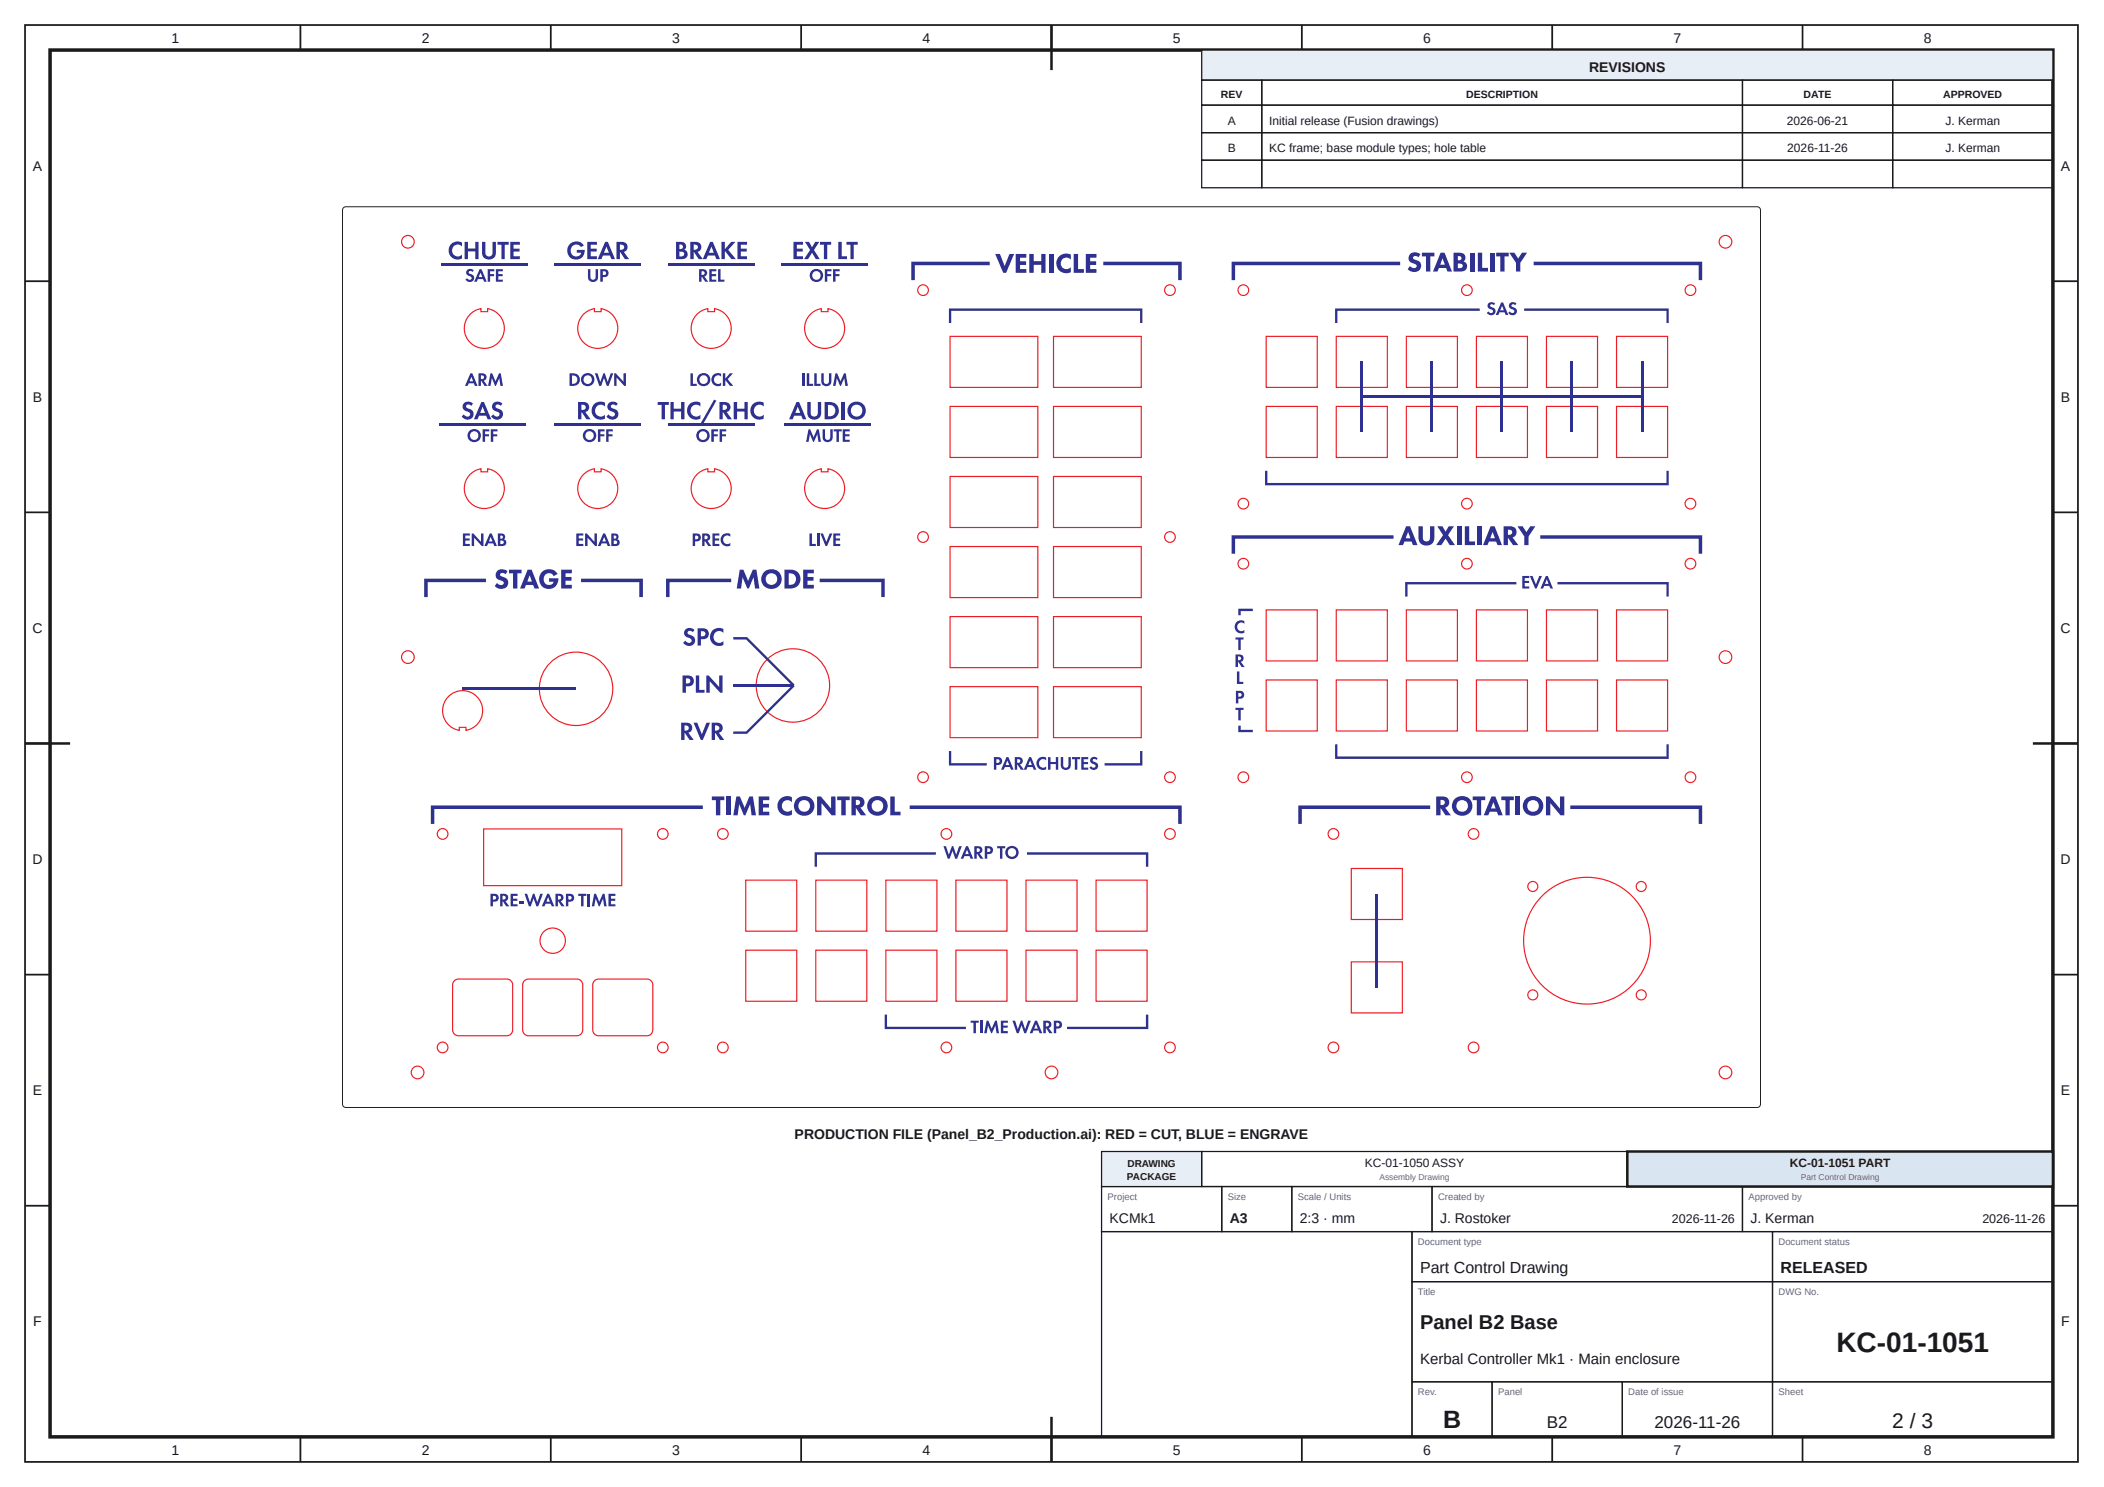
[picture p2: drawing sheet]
<svg xmlns="http://www.w3.org/2000/svg" width="420mm" height="297mm" viewBox="0 0 420 297" stroke-linecap="round" stroke-linejoin="round" font-family="sans-serif">
<g fill="none" stroke="#1a1a1a" stroke-width=".35">
<path d="M5 5h410v287h-410zM60 5v5M110 5v5M160 5v5M210 5v5M260 5v5M310 5v5M360 5v5M5 56.2h5M410 56.2h5M5 102.3h5M410 102.3h5"/>
<path d="M5 148.5h5M410 148.5h5M5 194.7h5M410 194.7h5M5 240.8h5M410 240.8h5M60 287v5M110 287v5M160 287v5M210 287v5M260 287v5M310 287v5"/>
<path d="M360 287v5"/>
</g>
<path d="M10 10h400v277h-400z" fill="none" stroke="#1a1a1a" stroke-width=".7" stroke-linecap="butt"/>
<path d="M210 5v9M5 148.5h9M406 148.5h9M210 283v9" fill="none" stroke="#1a1a1a" stroke-width=".5"/>
<path d="M240 10h170v6h-170z" fill="#e8eef5"/>
<g fill="none" stroke="#1a1a1a" stroke-width=".25">
<path d="M240 10h170v6h-170zM240 16h12v5h-12zM252 16h96v5h-96zM348 16h30v5h-30zM378 16h32v5h-32zM240 21h12v5.5h-12zM240 26.5h12v5.5h-12zM240 32h12v5.5h-12zM252 21h96v5.5h-96zM252 26.5h96v5.5h-96zM252 32h96v5.5h-96zM348 21h30v5.5h-30z"/>
<path d="M348 26.5h30v5.5h-30zM348 32h30v5.5h-30zM378 21h32v5.5h-32zM378 26.5h32v5.5h-32zM378 32h32v5.5h-32zM220 237h24v9h-24zM244 237h14v9h-14zM258 237h28v9h-28zM286 237h62v9h-62zM348 237h62v9h-62zM220 246h62v41h-62zM282 246h72v10h-72z"/>
<path d="M282 256h72v20h-72zM354 246h56v10h-56zM354 256h56v20h-56zM282 276h16v11h-16zM298 276h26v11h-26zM324 276h30v11h-30zM354 276h56v11h-56z"/>
</g>
<path d="M220 230h20v7h-20z" fill="#e8eef5"/>
<path d="M220 230h20v7h-20zM240 230h85v7h-85z" fill="none" stroke="#1a1a1a" stroke-width=".25"/>
<path d="M325 230h85v7h-85z" fill="#d9e6f2"/>
<path d="M325 230h85v7h-85z" fill="none" stroke="#1a1a1a" stroke-width=".5"/>
<path d="M68.6 41.5l.5-.2h281.8a.67 .67 0 0 1 .7 .7v178.5a.67 .67 0 0 1-.7 .7h-281.8a.67 .67 0 0 1-.7-.7v-178.5z" fill="none" stroke="#231f20" stroke-width=".2"/>
<g fill="none" stroke="#ed1c24" stroke-width=".24">
<path d="M89.6 139.1a4 4 0 0 1 6.3 1 4 4 0 0 1-2.8 5.8v-.6h-1.4v.6a4 4 0 0 1-2.1-6.8z"/>
<circle cx="81.5" cy="48.3" r="1.27"/>
<circle cx="344.6" cy="48.3" r="1.27"/>
<circle cx="81.5" cy="131.3" r="1.27"/>
<circle cx="115" cy="137.6" r="7.3"/>
<circle cx="344.6" cy="131.3" r="1.27"/>
<circle cx="83.4" cy="214.2" r="1.27"/>
<circle cx="210" cy="214.2" r="1.27"/>
<circle cx="344.6" cy="214.2" r="1.27"/>
</g>
<g fill="#2e3092">
<path d="M92.4 137.3h22.6v.5h-22.6z"/>
<path d="M99.3 114a1.64 1.64 0 0 1 2.1 .1l-.4 .6-.3-.2a.45 .45 0 0 0-.6-.1 .45 .45 0 0 0-.1 .6l.1 .1a1.39 1.39 0 0 1 1.3 1.7 1.61 1.61 0 0 1-2.6 .3l.5-.7a.76 .76 0 0 0 1.3 0l-.3-.3a1.28 1.28 0 0 1-1.2-1.8z"/>
<path d="M101.6 113.8h2.6v.7h-.9v3h-.8v-3h-.9z"/>
<path d="M108.2 114.2a2.04 2.04 0 0 1 3.2 .5l-.8 .4a1.14 1.14 0 0 0-1.6-.3 1.14 1.14 0 0 0-.3 1.6 1.14 1.14 0 0 0 1.6 .2l.3-.4h-.9v-.7h1.8a1.97 1.97 0 0 1-2.6 2 1.97 1.97 0 0 1-.7-3.3z"/>
<path d="M112.1 113.8h2.1v.7h-1.3v.7h1.2v.8h-1.2v.8h1.3v.7h-2.1z"/>
<path d="M84.7 115.6h12.4v.7h-11.7v3h-.7z"/>
<path d="M116 115.6h12.4v3.7h-.7v-3h-11.7z"/>
<path d="M105.8 114.9l-.5 1.3h.9zM105.4 113.8h.8l1.5 3.7h-.9l-.3-.7h-1.4l-.3 .7h-.9z"/>
</g>
<path d="M93.7 63a4 4 0 0 1 2.4-1.4v.7h1.3v-.7a4 4 0 0 1 3.1 5.4 4 4 0 0 1-5.8 2 4 4 0 0 1-1-6zM116.3 63a4 4 0 0 1 2.4-1.4v.7h1.3v-.7a4 4 0 0 1 3.1 5.4 4 4 0 0 1-5.7 2 4 4 0 0 1-1.1-6zM139 63a4 4 0 0 1 2.4-1.4v.7h1.3v-.7a4 4 0 0 1 3.1 5.4 4 4 0 0 1-5.8 2 4 4 0 0 1-1-6zM161.6 63a4 4 0 0 1 2.4-1.4v.7h1.4v-.7a4 4 0 0 1 3 5.4 4 4 0 0 1-5.7 2 4 4 0 0 1-1.1-6zM93.7 95a4 4 0 0 1 2.4-1.4v.6h1.3v-.6a4 4 0 0 1 3.1 5.3 4 4 0 0 1-5.8 2.1 4 4 0 0 1-1-6zM116.3 95a4 4 0 0 1 2.4-1.4v.6h1.3v-.6a4 4 0 0 1 3.1 5.3 4 4 0 0 1-5.7 2.1 4 4 0 0 1-1.1-6zM139 95a4 4 0 0 1 2.4-1.4v.6h1.3v-.6a4 4 0 0 1 3.1 5.3 4 4 0 0 1-5.8 2.1 4 4 0 0 1-1-6zM161.6 95a4 4 0 0 1 2.4-1.4v.6h1.4v-.6a4 4 0 0 1 3 5.3 4 4 0 0 1-5.7 2.1 4 4 0 0 1-1.1-6z" fill="none" stroke="#ed1c24" stroke-width=".24"/>
<g fill="#2e3092">
<path d="M92.4 106.6h1.4v.4h-.9v.5h.9v.5h-.9v.6h.9v.5h-1.4z"/>
<path d="M94.2 106.6h.3l1.6 1.6v-1.6h.5v2.5h-.4l-1.5-1.7v1.7h-.5z"/>
<path d="M115.1 106.6h1.4v.4h-.9v.5h.9v.5h-.9v.6h.9v.5h-1.4z"/>
<path d="M116.9 106.6h.3l1.5 1.6v-1.6h.5v2.5h-.3l-1.6-1.7v1.7h-.4z"/>
<path d="M142.3 106.6h1.4v.4h-.9v.5h.8v.5h-.8v.6h.9v.5h-1.4z"/>
<path d="M144.3 106.8l.7-.3 .6 .1 .3 .1v.5a.84 .84 0 0 0-1.2 0 .84 .84 0 0 0 0 1.2 .84 .84 0 0 0 1.2 0v.6a1.33 1.33 0 0 1-1.8-.4 1.33 1.33 0 0 1 .2-1.8z"/>
<path d="M161.7 106.6h.5v2h.7v.5h-1.2z"/>
<path d="M163.2 106.6h.4v2.5h-.4z"/>
<path d="M163.8 106.6h.6l.6 1.6 .7-1.6h.5l-1 2.5h-.3z"/>
<path d="M166.4 106.6h1.4v.4h-.9v.5h.9v.5h-.9v.6h.9v.5h-1.4z"/>
<path d="M97.9 74.6h.4l.7 1.6 .7-1.6h.3l.4 2.5h-.5l-.2-1.6-.7 1.6h-.1l-.7-1.6-.2 1.6h-.5z"/>
<path d="M118.8 74.6h.5l.6 1.7 .6-1.8h.3l.6 1.8 .6-1.7h.5l-1 2.5h-.3l-.6-1.6-.5 1.6h-.4z"/>
<path d="M122.7 74.6h.3l1.5 1.6v-1.6h.5v2.5h-.3l-1.6-1.7v1.7h-.4z"/>
<path d="M137.9 74.6h.5v2.1h.8v.4h-1.3z"/>
<path d="M142.5 74.8l.6-.3 .7 .1 .2 .1v.5a.84 .84 0 0 0-1.2 0 .84 .84 0 0 0 0 1.2 .84 .84 0 0 0 1.2 0v.6a1.33 1.33 0 0 1-1.7-.4 1.33 1.33 0 0 1 .2-1.8z"/>
<path d="M144.4 74.6h.4v1l1-1h.6l-1.1 1.1 1.1 1.4h-.6l-.9-1.1-.1 1.1h-.4z"/>
<path d="M160.2 74.6h.5v2.5h-.5z"/>
<path d="M161.1 74.6h.5v2.1h.8v.4h-1.3z"/>
<path d="M162.6 74.6h.5v2.1h.8v.4h-1.3z"/>
<path d="M164 74.6h.5v1.5a.52 .52 0 0 0 .5 .6 .52 .52 0 0 0 .6-.6v-1.5h.4v1.5a1.01 1.01 0 0 1-1 1 1.01 1.01 0 0 1-1-1z"/>
<path d="M166.8 74.6h.4l.7 1.6 .7-1.6h.3l.4 2.5h-.5l-.2-1.6-.7 1.6h-.1l-.7-1.6-.2 1.6h-.5z"/>
<path d="M90.2 48.7l.9-.4h.9l.3 .1v.8a1.15 1.15 0 0 0-1.7 0 1.15 1.15 0 0 0 0 1.7 1.15 1.15 0 0 0 1.7-.1v.8a1.83 1.83 0 0 1-2.4-.5 1.83 1.83 0 0 1 .3-2.4z"/>
<path d="M92.8 48.3h.7v1.3h1.4v-1.3h.7v3.5h-.7v-1.6h-1.4v1.6h-.7z"/>
<path d="M96.3 48.3h.6v2.2a.71 .71 0 0 0 .8 .7 .71 .71 0 0 0 .7-.7v-2.2h.6v2.1a1.39 1.39 0 0 1-1.3 1.4 1.39 1.39 0 0 1-1.4-1.4z"/>
<path d="M99.4 48.3h2.2v.6h-.8v2.9h-.7v-2.9h-.7z"/>
<path d="M101.9 48.3h1.9v.6h-1.2v.8h1.2v.5h-1.2v1h1.2v.6h-1.9z"/>
<path d="M93.3 53.9a.97 .97 0 0 1 1.3 .1l-.2 .3-.3-.2-.4 .1-.1 .2 .1 .2a1.05 1.05 0 0 1 .9 1.2 .97 .97 0 0 1-1.6 .1l.3-.3a.45 .45 0 0 0 .5 .3 .45 .45 0 0 0 .4-.5l-.1-.1a1.03 1.03 0 0 1-1-1.1z"/>
<path d="M97.4 53.8h1.3v.4h-.8v.5h.8v.5h-.8v1.1h-.5z"/>
<path d="M99 53.8h1.4v.4h-.9v.5h.9v.5h-.9v.7h.9v.4h-1.4z"/>
<path d="M88.1 52.5h17.3v.5h-17.3z"/>
<path d="M113.8 48.8a1.8 1.8 0 0 1 2.8 .2l-.6 .4a1.13 1.13 0 0 0-1.7-.2 1.13 1.13 0 0 0 0 1.7 1.13 1.13 0 0 0 1.7-.2l.1-.2h-.9v-.6h1.6a1.78 1.78 0 0 1-2.4 1.8 1.78 1.78 0 0 1-.6-2.9z"/>
<path d="M117.3 48.3h1.9v.6h-1.2v.8h1.2v.5h-1.2v1h1.2v.6h-1.9z"/>
<path d="M117.4 53.8h.5v1.5a.52 .52 0 0 0 .5 .6 .52 .52 0 0 0 .6-.6v-1.5h.4v1.5a1.01 1.01 0 0 1-1 1 1.01 1.01 0 0 1-1-1z"/>
<path d="M110.7 52.5h17.3v.5h-17.3z"/>
<path d="M144.1 48.3h.7v1.5l1.2-1.5h.9l-1.5 1.6 1.6 1.9h-.9l-1.3-1.6v1.6h-.7z"/>
<path d="M147.3 48.3h1.9v.6h-1.2v.8h1.1v.5h-1.1v1h1.2v.6h-1.9z"/>
<path d="M141.7 53.8h1.4v.4h-.9v.5h.8v.5h-.8v.7h.9v.4h-1.4z"/>
<path d="M143.4 53.8h.5v2.1h.8v.4h-1.3z"/>
<path d="M133.4 52.5h17.3v.5h-17.3z"/>
<path d="M158.5 48.3h1.9v.6h-1.3v.8h1.2v.5h-1.2v1h1.3v.6h-1.9z"/>
<path d="M160.8 48.3h.8l.6 1.1 .6-1.1h.8l-1 1.6 1.1 1.9h-.8l-.7-1.3-.8 1.3h-.8l1.2-1.9z"/>
<path d="M163.8 48.3h2.2v.6h-.8v2.9h-.7v-2.9h-.7z"/>
<path d="M167.4 48.3h.7v2.9h1.1v.6h-1.8z"/>
<path d="M169.1 48.3h2.2v.6h-.8v2.9h-.7v-2.9h-.7z"/>
<path d="M164.7 53.8h1.4v.4h-.9v.5h.8v.5h-.8v1.1h-.5z"/>
<path d="M166.4 53.8h1.3v.4h-.8v.5h.7v.5h-.7v1.1h-.5z"/>
<path d="M156 52.5h17.4v.5h-17.4z"/>
<path d="M92.8 80.4l.7-.2 .7 .2 .3 .2-.4 .5a.54 .54 0 0 0-.6-.3 .54 .54 0 0 0-.4 .5l.1 .1a1.46 1.46 0 0 1 1.3 1.7 1.32 1.32 0 0 1-2.3 .1l.4-.4a.62 .62 0 0 0 .7 .4 .62 .62 0 0 0 .6-.6l-.3-.3a1.11 1.11 0 0 1-1.1-.6 1.11 1.11 0 0 1 .3-1.3z"/>
<path d="M98.6 80.4l.8-.2 .7 .2 .2 .2-.3 .5a.54 .54 0 0 0-.6-.3 .54 .54 0 0 0-.4 .5l.2 .2a1.21 1.21 0 0 1 1.1 .8 1.21 1.21 0 0 1-.3 1.3 1.4 1.4 0 0 1-1.9-.4l.4-.4a.62 .62 0 0 0 .7 .4 .62 .62 0 0 0 .5-.6l-.2-.3a1.11 1.11 0 0 1-1.1-.6 1.11 1.11 0 0 1 .2-1.3z"/>
<path d="M96.4 85.7h1.3v.5h-.8v.5h.8v.5h-.8v1.1h-.5z"/>
<path d="M98 85.7h1.4v.5h-.9v.5h.8v.5h-.8v1.1h-.5z"/>
<path d="M87.7 84.5h17.3v.5h-17.3z"/>
<path d="M118.7 80.7l.9-.5 .9 .1 .3 .1v.8a1.15 1.15 0 0 0-1.6 0 1.15 1.15 0 0 0 0 1.6 1.15 1.15 0 0 0 1.6 0v.8a1.83 1.83 0 0 1-2.3-.5 1.83 1.83 0 0 1 .2-2.4z"/>
<path d="M121.7 80.4l.7-.2 .7 .2 .3 .2-.4 .5a.54 .54 0 0 0-.6-.3 .54 .54 0 0 0-.4 .5l.1 .1a2.38 2.38 0 0 1 1.4 1 1.25 1.25 0 0 1-.9 1.4 1.25 1.25 0 0 1-1.5-.6l.5-.4a.62 .62 0 0 0 .7 .4 .62 .62 0 0 0 .5-.6l-.3-.3a1.11 1.11 0 0 1-1-.6 1.11 1.11 0 0 1 .2-1.3z"/>
<path d="M119.4 85.7h1.3v.5h-.8v.5h.8v.5h-.8v1.1h-.5z"/>
<path d="M121.1 85.7h1.3v.5h-.9v.5h.8v.5h-.8v1.1h-.4z"/>
<path d="M110.7 84.5h17.3v.5h-17.3z"/>
<path d="M131.3 80.3h2.3v.6h-.8v2.8h-.7v-2.8h-.8z"/>
<path d="M133.9 80.3h.7v1.3h1.4v-1.3h.7v3.4h-.7v-1.5h-1.4v1.5h-.7z"/>
<path d="M137.8 80.7l.9-.5 .9 .1 .3 .1v.8a1.15 1.15 0 0 0-1.7 0 1.15 1.15 0 0 0 0 1.6 1.15 1.15 0 0 0 1.7 0v.8a1.83 1.83 0 0 1-2.4-.5 1.83 1.83 0 0 1 .3-2.4z"/>
<path d="M142.6 79.8l.5 .2-2.7 4.8-.5-.2z"/>
<path d="M146.5 80.3h.7v1.3h1.5v-1.3h.6v3.4h-.6v-1.5h-1.5v1.5h-.7z"/>
<path d="M150.4 80.7l.9-.5 .9 .1 .3 .1v.8a1.15 1.15 0 0 0-1.6 0 1.15 1.15 0 0 0 0 1.6 1.15 1.15 0 0 0 1.6 0v.8a1.83 1.83 0 0 1-2.3-.5 1.83 1.83 0 0 1 .2-2.4z"/>
<path d="M142.1 85.7h1.3v.5h-.8v.5h.8v.5h-.8v1.1h-.5z"/>
<path d="M143.7 85.7h1.3v.5h-.8v.5h.8v.5h-.8v1.1h-.5z"/>
<path d="M133.4 84.5h17.3v.5h-17.3z"/>
<path d="M161.2 80.3h.7v2.2a.71 .71 0 0 0 .7 .7 .71 .71 0 0 0 .7-.7v-2.2h.7v2.1a1.39 1.39 0 0 1-1.4 1.4 1.39 1.39 0 0 1-1.4-1.4z"/>
<path d="M168 80.3h.7v3.4h-.7z"/>
<path d="M161.5 85.7h.3l.7 1.6 .7-1.6h.3l.5 2.6h-.5l-.3-1.6-.6 1.6h-.2l-.7-1.6-.2 1.6h-.5z"/>
<path d="M164.3 85.7h.5v1.6a.52 .52 0 0 0 .5 .6 .52 .52 0 0 0 .5-.6v-1.6h.5v1.6a1.01 1.01 0 0 1-1 1 1.01 1.01 0 0 1-1-1z"/>
<path d="M166.5 85.7h1.6v.5h-.6v2.1h-.4v-2.1h-.6z"/>
<path d="M168.3 85.7h1.4v.5h-.9v.5h.9v.5h-.9v.6h.9v.5h-1.4z"/>
<path d="M156.7 84.5h17.3v.5h-17.3z"/>
<path d="M98 107.2l-.4 .9h.8zM97.8 106.6h.4l1 2.5h-.5l-.2-.6h-1l-.2 .6h-.6z"/>
<path d="M99.9 108v.7h.2a.37 .37 0 0 0 .5-.4 .37 .37 0 0 0-.5-.3zM99.9 107v.6l.5-.1v-.4zM99.4 106.6h.6a.66 .66 0 0 1 .8 .3 .66 .66 0 0 1-.2 .8 .69 .69 0 0 1 .5 .9 .69 .69 0 0 1-.8 .5h-.9z"/>
<path d="M120.7 107.2l-.4 .9h.7zM120.5 106.6h.4l1 2.5h-.5l-.2-.6h-1.1l-.2 .6h-.5z"/>
<path d="M122.6 108v.7h.2a.37 .37 0 0 0 .5-.4 .37 .37 0 0 0-.5-.3zM122.6 107v.6l.4-.1v-.4zM122.1 106.6h.6a.66 .66 0 0 1 .8 .3 .66 .66 0 0 1-.2 .8 .69 .69 0 0 1 .5 .9 .69 .69 0 0 1-.9 .5h-.8z"/>
<path d="M138.8 107v.7a.43 .43 0 0 0 .7-.4 .43 .43 0 0 0-.7-.3zM138.3 106.6h.8a.83 .83 0 0 1 .9 .9 .83 .83 0 0 1-1.2 .6v1h-.5z"/>
<path d="M140.7 107v.7a.51 .51 0 0 0 .6-.4 .5 .5 0 0 0-.6-.3zM140.2 106.6h.8a.74 .74 0 0 1 .8 .5 .74 .74 0 0 1-.5 .9l.8 1.1h-.6l-.7-1-.1 1h-.5z"/>
<path d="M94.1 75.3l-.3 .9h.7zM93.9 74.6h.4l1.1 2.5h-.5l-.3-.5h-1l-.2 .5h-.5z"/>
<path d="M96 75v.7a.51 .51 0 0 0 .7-.4 .5 .5 0 0 0-.7-.3zM95.6 74.6h.7a.74 .74 0 0 1 .9 .5 .74 .74 0 0 1-.6 .9l.8 1.1h-.6l-.7-1-.1 1h-.4z"/>
<path d="M114.2 75v1.7a.86 .86 0 0 0 1.1-.9 .86 .86 0 0 0-1.1-.8zM113.7 74.6h.7a1.26 1.26 0 0 1 1.4 1.2 1.26 1.26 0 0 1-1.4 1.3h-.7z"/>
<path d="M116.5 75.8a.86 .86 0 0 0 1.7 0 .86 .86 0 0 0-1.7 0zM116 75.8a1.35 1.35 0 0 1 2.7 0 1.35 1.35 0 0 1-2.7 0z"/>
<path d="M139.6 75.8a.9 .9 0 0 0 1.8 0 .9 .9 0 0 0-1.8 0zM139.2 75.8a1.35 1.35 0 0 1 2.7 0 1.35 1.35 0 0 1-2.7 0z"/>
<path d="M96 54.4l-.4 .9h.7zM95.8 53.8h.4l1 2.5h-.5l-.2-.6h-1l-.3 .6h-.5z"/>
<path d="M121.1 49.2l-.5 1.3h1zM120.9 48.3h.5l1.4 3.5h-.7l-.3-.8h-1.4l-.3 .8h-.7z"/>
<path d="M123.8 48.9v1a.59 .59 0 0 0 .9-.5 .59 .59 0 0 0-.9-.5zM123.1 48.3a1.98 1.98 0 0 1 2.1 .5 .99 .99 0 0 1-.6 1.5l1 1.5h-.8l-.9-1.4-.1 1.4h-.7z"/>
<path d="M120.4 54.2v.7a.43 .43 0 0 0 .6-.3 .43 .43 0 0 0-.6-.4zM119.9 53.8h.7a.83 .83 0 0 1 .9 .9 .83 .83 0 0 1-1.1 .6v1h-.5z"/>
<path d="M135.7 50.3v.9a.61 .61 0 0 0 .7-.1 .61 .61 0 0 0 .2-.7zM135.7 48.9v.8a.56 .56 0 0 0 .7-.4 .54 .54 0 0 0-.7-.4zM135 48.3h.9a.91 .91 0 0 1 1 .5 .91 .91 0 0 1-.3 1.1 .95 .95 0 0 1 .7 1.2 .95 .95 0 0 1-1.1 .7h-1.2z"/>
<path d="M138.5 48.9v1a.59 .59 0 0 0 .9-.5 .59 .59 0 0 0-.9-.5zM137.9 48.3a1.98 1.98 0 0 1 2 .5 .99 .99 0 0 1-.6 1.5l1.1 1.5h-.9l-.9-1.4-.1 1.4h-.6z"/>
<path d="M142.1 49.2l-.5 1.3h1zM141.8 48.3h.6l1.4 3.5h-.7l-.3-.8h-1.4l-.3 .8h-.8z"/>
<path d="M140.1 54.2v.7a.51 .51 0 0 0 .6-.4 .5 .5 0 0 0-.6-.3zM139.6 53.8h.7a.74 .74 0 0 1 .9 .5 .74 .74 0 0 1-.5 .9l.7 1.1h-.6l-.6-1-.1 1h-.5z"/>
<path d="M162.2 55a.86 .86 0 0 0 1.7 0 .86 .86 0 0 0-1.7 0zM161.7 55a1.35 1.35 0 0 1 2.7 0 1.35 1.35 0 0 1-2.7 0z"/>
<path d="M96.4 81.2l-.5 1.3h1zM96.1 80.3h.6l1.4 3.4h-.7l-.3-.7h-1.4l-.3 .7h-.8z"/>
<path d="M93.8 87a.86 .86 0 0 0 1.7 0 .86 .86 0 0 0-1.7 0zM93.4 87a1.34 1.34 0 0 1 2.6 0 1.34 1.34 0 0 1-2.6 0z"/>
<path d="M116.1 80.8v1.1a.59 .59 0 0 0 .9-.5 .59 .59 0 0 0-.9-.6zM115.4 80.3a1.98 1.98 0 0 1 2.1 .5 .99 .99 0 0 1-.6 1.5l1.1 1.4h-.9l-.9-1.3-.1 1.3h-.7z"/>
<path d="M116.9 87a.86 .86 0 0 0 1.7 0 .86 .86 0 0 0-1.7 0zM116.4 87a1.35 1.35 0 0 1 2.7 0 1.35 1.35 0 0 1-2.7 0z"/>
<path d="M144.3 80.8v1.1a.59 .59 0 0 0 .9-.5 .59 .59 0 0 0-.9-.6zM143.7 80.3a1.98 1.98 0 0 1 2.1 .5 .99 .99 0 0 1-.7 1.5l1.1 1.4h-.9l-.9-1.3-.1 1.3h-.6z"/>
<path d="M139.5 87a.86 .86 0 0 0 1.7 0 .86 .86 0 0 0-1.7 0zM139.1 87a1.34 1.34 0 0 1 2.6 0 1.34 1.34 0 0 1-2.6 0z"/>
<path d="M159.3 81.2l-.5 1.3h1zM159.1 80.3h.5l1.4 3.4h-.7l-.3-.7h-1.4l-.3 .7h-.7z"/>
<path d="M165.4 80.9v2.3a1.18 1.18 0 0 0 1.4-1.2 1.18 1.18 0 0 0-1.4-1.1zM164.7 80.3h.9a1.74 1.74 0 0 1 1.9 1.7 1.74 1.74 0 0 1-1.9 1.7h-.9z"/>
<path d="M169.9 82a1.18 1.18 0 0 0 2.3 0 1.18 1.18 0 0 0-2.3 0zM169.2 82a1.85 1.85 0 0 1 3.7 0 1.85 1.85 0 0 1-3.7 0z"/>
</g>
<g fill="none" stroke="#ed1c24" stroke-width=".24">
<path d="M252.9 67.2h10.2v10.2h-10.2zM266.9 67.2h10.2v10.2h-10.2zM280.9 67.2h10.2v10.2h-10.2zM294.9 67.2h10.2v10.2h-10.2zM308.9 67.2h10.1v10.2h-10.1zM322.8 67.2h10.2v10.2h-10.2zM252.9 81.2h10.2v10.2h-10.2zM266.9 81.2h10.2v10.2h-10.2zM280.9 81.2h10.2v10.2h-10.2zM294.9 81.2h10.2v10.2h-10.2zM308.9 81.2h10.1v10.2h-10.1zM322.8 81.2h10.2v10.2h-10.2z"/>
<circle cx="248.3" cy="58" r="1.07"/>
<circle cx="293" cy="58" r="1.07"/>
<circle cx="337.6" cy="58" r="1.07"/>
<circle cx="248.3" cy="100.6" r="1.07"/>
<circle cx="293" cy="100.6" r="1.07"/>
<circle cx="337.6" cy="100.6" r="1.07"/>
</g>
<g fill="#2e3092">
<path d="M281.6 50.7a1.64 1.64 0 0 1 2.1 .1l-.4 .6-.3-.2a.43 .43 0 0 0-.6-.1 .43 .43 0 0 0 0 .7 1.39 1.39 0 0 1 1.3 1.7 1.6 1.6 0 0 1-2.6 .3l.5-.7a.76 .76 0 0 0 1.3 0l-.2-.3a1.28 1.28 0 0 1-1.3-1.8z"/>
<path d="M284 50.5h2.5v.7h-.8v3h-.9v-3h-.8z"/>
<path d="M293.5 50.5h.9v3.7h-.9z"/>
<path d="M295.1 50.5h.9v3h1.2v.7h-2.1z"/>
<path d="M297.6 50.5h.8v3.7h-.8z"/>
<path d="M298.8 50.5h2.5v.7h-.8v3h-.9v-3h-.8z"/>
<path d="M301.4 50.5h1l.8 1.1 .8-1.1h1l-1.4 2v1.7h-.8v-1.7z"/>
<path d="M246 52.3h33.6v.7h-32.9v3h-.7z"/>
<path d="M306.3 52.3h33.7v3.7h-.7v-3h-33z"/>
<path d="M252.6 94h.5v2.5h79.7v-2.5h.5v2.9h-80.7z"/>
<path d="M272 79h55.9v.5h-55.9z"/>
<path d="M271.7 72.3h.5v14h-.5z"/>
<path d="M285.7 72.3h.5v14h-.5z"/>
<path d="M299.7 72.3h.5v14h-.5z"/>
<path d="M313.7 72.3h.5v14h-.5z"/>
<path d="M327.7 72.3h.5v14h-.5z"/>
<path d="M266.6 61.6h28.9v.5h-28.4v2.4h-.5z"/>
<path d="M297.3 60.6a.97 .97 0 0 1 1.3 0l-.3 .4-.3-.2h-.3l-.1 .3 .1 .1a1.05 1.05 0 0 1 .9 1.3 .97 .97 0 0 1-1.7 0l.4-.3a.45 .45 0 0 0 .5 .3 .45 .45 0 0 0 .4-.4l-.1-.1a1.03 1.03 0 0 1-1-1.2z"/>
<path d="M301.5 60.6a.97 .97 0 0 1 1.4 0l-.3 .4-.3-.2h-.3l-.1 .3v.1a1.05 1.05 0 0 1 1 1.3 .97 .97 0 0 1-1.7 0l.3-.3a.45 .45 0 0 0 .5 .3 .45 .45 0 0 0 .4-.4v-.1a1.03 1.03 0 0 1-1-1.2z"/>
<path d="M304.4 61.6h28.9v2.9h-.5v-2.4h-28.4z"/>
<path d="M283.3 105.1h.9v2.2a.73 .73 0 0 0 .7 .9 .73 .73 0 0 0 .7-.9v-2.2h.9v2.2a1.59 1.59 0 0 1-1.6 1.7 1.59 1.59 0 0 1-1.6-1.7z"/>
<path d="M287 105.1h1.1l.6 1.1 .6-1.1h1.1l-1.2 1.8 1.4 2h-1.1l-.8-1.3-.8 1.3h-1.1l1.4-2z"/>
<path d="M291 105.1h.8v3.8h-.8z"/>
<path d="M292.6 105.1h.8v3h1.2v.8h-2z"/>
<path d="M295 105.1h.9v3.8h-.9z"/>
<path d="M303.1 105.1h1l.8 1.2 .7-1.2h1l-1.3 2v1.8h-.9v-1.8z"/>
<path d="M246 106.9h32.3v.7h-31.6v3h-.7z"/>
<path d="M307.6 106.9h32.4v3.7h-.7v-3h-31.7z"/>
<path d="M288.1 51.6l-.5 1.3h1zM287.7 50.5h.8l1.5 3.7h-.9l-.3-.7h-1.4l-.3 .7h-.9z"/>
<path d="M291.2 52.6v1h.2a.52 .52 0 0 0 .7-.5 .52 .52 0 0 0-.7-.5zM291.2 51.2v.8a.49 .49 0 0 0 .7-.4 .49 .49 0 0 0-.7-.4zM290.3 50.5h1.1a.98 .98 0 0 1 1.2 .5 .98 .98 0 0 1-.4 1.2 1.04 1.04 0 0 1 .8 1.3 1.04 1.04 0 0 1-1.3 .7h-1.4z"/>
<path d="M300 61.1l-.4 .9h.7zM299.8 60.4h.4l1 2.5h-.5l-.2-.5h-1l-.2 .5h-.6z"/>
<path d="M281.2 106.2l-.5 1.3h1zM280.8 105.1h.8l1.5 3.8h-.9l-.3-.7h-1.4l-.3 .7h-.9z"/>
<path d="M298.1 106.2l-.5 1.3h1zM297.7 105.1h.8l1.5 3.8h-.9l-.3-.7h-1.4l-.3 .7h-.9z"/>
<path d="M301.2 105.8v1a.58 .58 0 0 0 .8-.5 .58 .58 0 0 0-.8-.5zM300.3 105.1a3.2 3.2 0 0 1 2.1 .2 1.12 1.12 0 0 1 .5 1.1 1.12 1.12 0 0 1-.8 .9l1.1 1.6h-1l-1-1.5v1.5h-.9z"/>
</g>
<g fill="none" stroke="#ed1c24" stroke-width=".24">
<path d="M252.9 121.8h10.2v10.2h-10.2zM252.9 135.8h10.2v10.2h-10.2zM266.9 121.8h10.2v10.2h-10.2zM266.9 135.8h10.2v10.2h-10.2zM280.9 121.8h10.2v10.2h-10.2zM280.9 135.8h10.2v10.2h-10.2zM294.9 121.8h10.2v10.2h-10.2zM294.9 135.8h10.2v10.2h-10.2zM308.9 121.8h10.1v10.2h-10.1zM308.9 135.8h10.1v10.2h-10.1zM322.8 121.8h10.2v10.2h-10.2zM322.8 135.8h10.2v10.2h-10.2z"/>
<circle cx="248.3" cy="112.6" r="1.07"/>
<circle cx="293" cy="112.6" r="1.07"/>
<circle cx="337.6" cy="112.6" r="1.07"/>
<circle cx="248.3" cy="155.2" r="1.07"/>
<circle cx="293" cy="155.2" r="1.07"/>
<circle cx="337.6" cy="155.2" r="1.07"/>
</g>
<g fill="#2e3092">
<path d="M266.6 148.7h.5v2.4h65.7v-2.4h.5v2.9h-66.7z"/>
<path d="M280.6 116.3h22.3v.4h-21.8v2.5h-.5z"/>
<path d="M304 115h1.4v.5h-.9v.5h.9v.4h-.9v.7h.9v.5h-1.4z"/>
<path d="M305.5 115h.6l.6 1.7 .7-1.7h.5l-1 2.6h-.3z"/>
<path d="M311.1 116.3h22.2v2.9h-.5v-2.5h-21.7z"/>
<path d="M247 124.2l.6-.3 .7 .1h.2v.6a.84 .84 0 0 0-1.2 0 .84 .84 0 0 0 0 1.2 .84 .84 0 0 0 1.2 0v.6a1.33 1.33 0 0 1-1.7-.4 1.33 1.33 0 0 1 .2-1.8z"/>
<path d="M246.7 127.3h1.7v.5h-.6v2h-.5v-2h-.6z"/>
<path d="M247 134.1h.5v2.1h.8v.4h-1.3z"/>
<path d="M246.7 141.4h1.7v.4h-.6v2.1h-.5v-2.1h-.6z"/>
<path d="M247.3 121.6h2.9v.5h-2.4v.8h-.5z"/>
<path d="M247.3 144.9h.5v.9h2.4v.4h-2.9z"/>
<path d="M308.9 115.7l-.3 .9h.7zM308.7 115h.4l1.1 2.6h-.6l-.2-.6h-1l-.2 .6h-.5z"/>
<path d="M247.2 131.1v.8a.51 .51 0 0 0 .7-.4 .5 .5 0 0 0-.7-.4zM246.8 130.7h.7a.74 .74 0 0 1 .9 .6 .74 .74 0 0 1-.6 .9l.8 1h-.6l-.7-1-.1 1h-.4z"/>
<path d="M247.3 138.4v.7a.43 .43 0 0 0 .7-.3 .43 .43 0 0 0-.7-.4zM246.8 138h.8a.83 .83 0 0 1 .9 .9 .83 .83 0 0 1-1.2 .7v.9h-.5z"/>
</g>
<g fill="none" stroke="#ed1c24" stroke-width=".24">
<path d="M269.9 173.5h10.2v10.2h-10.2zM269.9 192.1h10.2v10.2h-10.2z"/>
<circle cx="266.3" cy="166.6" r="1.07"/>
<circle cx="294.3" cy="166.6" r="1.07"/>
<circle cx="306.1" cy="177.1" r="1"/>
<circle cx="327.8" cy="177.1" r="1"/>
<circle cx="306.1" cy="198.7" r="1"/>
<circle cx="316.9" cy="187.9" r="12.7"/>
<circle cx="327.8" cy="198.7" r="1"/>
<circle cx="266.3" cy="209.2" r="1.07"/>
<circle cx="294.3" cy="209.2" r="1.07"/>
</g>
<g fill="#2e3092">
<path d="M274.7 178.6h.5v18.6h-.5z"/>
<path d="M294.1 159.1h2.5v.7h-.8v3.1h-.9v-3.1h-.8z"/>
<path d="M299.8 159.1h2.5v.7h-.8v3.1h-.8v-3.1h-.9z"/>
<path d="M302.7 159.1h.9v3.8h-.9z"/>
<path d="M308.8 159.1h.7l2.1 2.4v-2.4h.8v3.8h-.7l-2.1-2.5v2.5h-.8z"/>
<path d="M259.3 160.9h26.3v.7h-25.6v3h-.7z"/>
<path d="M313.6 160.9h26.4v3.7h-.7v-3h-25.7z"/>
<path d="M198.8 50.7h.9l.9 2.4 1-2.4h.9l-1.6 3.8h-.5z"/>
<path d="M202.9 50.7h2.1v.8h-1.3v.7h1.2v.7h-1.2v.9h1.3v.7h-2.1z"/>
<path d="M205.6 50.7h.8v1.5h1.5v-1.5h.9v3.8h-.9v-1.6h-1.5v1.6h-.8z"/>
<path d="M209.5 50.7h.9v3.8h-.9z"/>
<path d="M211.5 51.2l1-.5h1l.4 .1v1.1a1.15 1.15 0 0 0-1.7-.1 1.15 1.15 0 0 0 0 1.6 1.15 1.15 0 0 0 1.7 0v1a1.99 1.99 0 0 1-2.6-.6 1.99 1.99 0 0 1 .2-2.6z"/>
<path d="M214.4 50.7h.9v3.1h1.2v.7h-2.1z"/>
<path d="M216.9 50.7h2.1v.8h-1.3v.7h1.2v.7h-1.2v.9h1.3v.7h-2.1z"/>
<path d="M220.3 52.3h15.7v3.7h-.7v-3h-15z"/>
<path d="M182 52.3h15.7v.7h-15v3h-.7z"/>
<path d="M287.7 159.8v1a.58 .58 0 0 0 .9-.5 .58 .58 0 0 0-.9-.5zM286.8 159.1a3.2 3.2 0 0 1 2.2 .2 1.12 1.12 0 0 1 .4 1.1 1.12 1.12 0 0 1-.8 .9l1.2 1.6h-1.1l-1-1.5v1.5h-.9z"/>
<path d="M290.8 161a1.2 1.2 0 0 0 2.4 0 1.2 1.2 0 0 0-2.4 0zM290 160.9a2.03 2.03 0 0 1 4 0 2.03 2.03 0 0 1-4 0z"/>
<path d="M298.2 160.2l-.4 1.3h.9zM297.8 159.1h.8l1.5 3.8h-.9l-.3-.8h-1.4l-.3 .8h-.9z"/>
<path d="M305 161a1.17 1.17 0 0 0 2.3 0 1.17 1.17 0 0 0-2.3 0zM304.1 160.9a2.05 2.05 0 0 1 4.1 0 2.05 2.05 0 0 1-4.1 0z"/>
</g>
<g fill="none" stroke="#ed1c24" stroke-width=".24">
<path d="M189.7 67.2h17.6v10.2h-17.6zM210.4 67.2h17.5v10.2h-17.5zM189.7 81.2h17.6v10.2h-17.6zM189.7 95.2h17.6v10.2h-17.6zM210.4 81.2h17.5v10.2h-17.5zM210.4 95.2h17.5v10.2h-17.5zM189.7 109.2h17.6v10.2h-17.6zM210.4 109.2h17.5v10.2h-17.5zM189.7 123.2h17.6v10.2h-17.6zM189.7 137.1h17.6v10.2h-17.6zM210.4 123.2h17.5v10.2h-17.5zM210.4 137.1h17.5v10.2h-17.5z"/>
<circle cx="184.3" cy="58" r="1.07"/>
<circle cx="233.7" cy="58" r="1.07"/>
<circle cx="184.3" cy="107.3" r="1.07"/>
<circle cx="233.7" cy="107.3" r="1.07"/>
<circle cx="184.3" cy="155.2" r="1.07"/>
<circle cx="233.7" cy="155.2" r="1.07"/>
</g>
<g fill="#2e3092">
<path d="M189.5 61.6h38.7v2.9h-.5v-2.4h-37.7v2.4h-.5z"/>
<path d="M207.4 151.5l.7-.3h.6l.2 .1v.6a.84 .84 0 0 0-1.2 0 .84 .84 0 0 0 0 1.2 .84 .84 0 0 0 1.2 0v.5a1.33 1.33 0 0 1-1.7-.4 1.33 1.33 0 0 1 .2-1.7z"/>
<path d="M209.3 151.2h.5v1h1.1v-1h.5v2.5h-.5v-1.1h-1.1v1.1h-.5z"/>
<path d="M211.8 151.2h.5v1.6a.52 .52 0 0 0 .6 .5 .52 .52 0 0 0 .5-.5v-1.6h.5v1.6a1.01 1.01 0 0 1-1 1 1.01 1.01 0 0 1-1.1-1z"/>
<path d="M214.1 151.2h1.6v.4h-.6v2.1h-.4v-2.1h-.6z"/>
<path d="M215.9 151.2h1.4v.4h-.9v.6h.9v.4h-.9v.7h.9v.4h-1.4z"/>
<path d="M217.9 151.4a.97 .97 0 0 1 1.3 .1l-.2 .3-.3-.2h-.3l-.2 .3 .1 .1a1.05 1.05 0 0 1 1 1.3 .97 .97 0 0 1-1.7 0l.3-.3a.45 .45 0 0 0 .5 .4 .45 .45 0 0 0 .4-.5l-.1-.1a1.03 1.03 0 0 1-.9-1.2z"/>
<path d="M189.5 150h.5v2.4h7.1v.5h-7.6z"/>
<path d="M220.6 152.4h7.1v-2.4h.5v2.9h-7.6z"/>
<path d="M199 151.6v.8a.43 .43 0 0 0 .6-.4 .43 .43 0 0 0-.6-.4zM198.5 151.2h.7a.83 .83 0 0 1 .9 1 .83 .83 0 0 1-1.1 .6v.9h-.5z"/>
<path d="M201.2 151.9l-.4 .9h.7zM201 151.2h.4l1 2.5h-.5l-.2-.5h-1l-.2 .5h-.6z"/>
<path d="M203.1 151.6v.8a.51 .51 0 0 0 .7-.4 .5 .5 0 0 0-.7-.4zM202.7 151.2h.7a.74 .74 0 0 1 .9 .6 .74 .74 0 0 1-.6 .9l.8 1h-.6l-.7-1-.1 1h-.4z"/>
<path d="M205.7 151.9l-.3 .9h.7zM205.5 151.2h.4l1.1 2.5h-.5l-.3-.5h-1l-.2 .5h-.5z"/>
</g>
<g fill="none" stroke="#ed1c24" stroke-width=".24">
<path d="M96.6 165.6h27.6v11.3h-27.6zM90.6 196l.6-.4h.4h9.6a1.17 1.17 0 0 1 1.2 1.1v9a1.17 1.17 0 0 1-1.2 1.2h-9.6a1.17 1.17 0 0 1-1.2-1.2v-9zM104.9 195.8l.7-.2h9.6a1.17 1.17 0 0 1 1.2 1.1v9a1.17 1.17 0 0 1-1.2 1.2h-9.6a1.17 1.17 0 0 1-1.2-1.2v-9v-.3zM118.9 195.8l.6-.2h9.7a1.17 1.17 0 0 1 1.2 1.1v9a1.17 1.17 0 0 1-1.2 1.2h-9.7a1.17 1.17 0 0 1-1.1-1.2v-9v-.3z"/>
<circle cx="88.4" cy="166.6" r="1.07"/>
<circle cx="132.4" cy="166.6" r="1.07"/>
<circle cx="110.4" cy="187.9" r="2.53"/>
<circle cx="88.4" cy="209.2" r="1.07"/>
<circle cx="132.4" cy="209.2" r="1.07"/>
</g>
<g fill="#2e3092">
<path d="M142.2 159.1h2.5v.7h-.8v3.1h-.9v-3.1h-.8z"/>
<path d="M145 159.1h.9v3.8h-.9z"/>
<path d="M147.1 159.1h.7l.9 2.2 .9-2.2h.8l.6 3.8h-.9l-.3-2.3-.9 2.3h-.3l-1-2.3-.3 2.3h-.8z"/>
<path d="M151.5 159.1h2.1v.7h-1.2v.8h1.2v.7h-1.2v.8h1.2v.8h-2.1z"/>
<path d="M155.8 159.5l1-.5 1 .1 .4 .1v1a1.15 1.15 0 0 0-1.7 0 1.15 1.15 0 0 0 0 1.6 1.15 1.15 0 0 0 1.7-.1v1a1.99 1.99 0 0 1-2.6-.6 1.99 1.99 0 0 1 .2-2.6z"/>
<path d="M163.2 159.1h.7l2.1 2.4v-2.4h.9v3.8h-.8l-2-2.5v2.5h-.9z"/>
<path d="M167.2 159.1h2.5v.7h-.8v3.1h-.9v-3.1h-.8z"/>
<path d="M177.8 159.1h.9v3h1.2v.8h-2.1z"/>
<path d="M86 160.9h54.4v.7h-53.7v3h-.7z"/>
<path d="M181.7 160.9h54.3v3.7h-.7v-3h-53.6z"/>
<path d="M159.4 161a1.2 1.2 0 0 0 2.4 0 1.2 1.2 0 0 0-2.4 0zM158.6 160.9a2.03 2.03 0 0 1 4 0 2.03 2.03 0 0 1-4 0z"/>
<path d="M170.9 159.8v1a.58 .58 0 0 0 .9-.5 .58 .58 0 0 0-.9-.5zM170.1 159.1a3.2 3.2 0 0 1 2.1 .2 1.12 1.12 0 0 1 .5 1.1 1.12 1.12 0 0 1-.9 .9l1.2 1.6h-1.1l-1-1.5v1.5h-.8z"/>
<path d="M174.1 161a1.17 1.17 0 0 0 2.3 0 1.17 1.17 0 0 0-2.3 0zM173.2 160.9a2.05 2.05 0 0 1 4.1 0 2.05 2.05 0 0 1-4.1 0z"/>
</g>
<g fill="none" stroke="#ed1c24" stroke-width=".24">
<path d="M148.9 175.8h10.2v10.2h-10.2zM162.9 175.8h10.2v10.2h-10.2zM176.9 175.8h10.2v10.2h-10.2zM190.9 175.8h10.2v10.2h-10.2zM204.9 175.8h10.2v10.2h-10.2zM218.9 175.8h10.2v10.2h-10.2zM148.9 189.8h10.2v10.2h-10.2zM162.9 189.8h10.2v10.2h-10.2zM176.9 189.8h10.2v10.2h-10.2zM190.9 189.8h10.2v10.2h-10.2zM204.9 189.8h10.2v10.2h-10.2zM218.9 189.8h10.2v10.2h-10.2z"/>
<circle cx="144.4" cy="166.6" r="1.07"/>
<circle cx="189" cy="166.6" r="1.07"/>
<circle cx="233.7" cy="166.6" r="1.07"/>
<circle cx="144.4" cy="209.2" r="1.07"/>
<circle cx="189" cy="209.2" r="1.07"/>
<circle cx="233.7" cy="209.2" r="1.07"/>
</g>
<g fill="#2e3092">
<path d="M193.9 203.9h1.6v.4h-.6v2.1h-.5v-2.1h-.5z"/>
<path d="M195.7 203.9h.5v2.5h-.5z"/>
<path d="M197 203.9h.4l.6 1.6 .7-1.6h.4l.4 2.5h-.5l-.2-1.6-.7 1.6h-.1l-.7-1.6-.2 1.6h-.5z"/>
<path d="M199.9 203.9h1.4v.4h-.9v.5h.8v.5h-.8v.7h.9v.4h-1.4z"/>
<path d="M202.2 203.9h.5l.6 1.7 .6-1.8h.3l.5 1.8 .6-1.7h.6l-1 2.5h-.3l-.6-1.6-.6 1.6h-.3z"/>
<path d="M176.7 202.7h.5v2.4h15.7v.5h-16.2z"/>
<path d="M213.1 205.1h15.8v-2.4h.4v2.9h-16.2z"/>
<path d="M162.7 170.2h24.2v.5h-23.7v2.4h-.5z"/>
<path d="M188.4 169h.5l.6 1.7 .6-1.7h.3l.6 1.7 .6-1.7h.5l-.9 2.5h-.4l-.6-1.6-.5 1.6h-.4z"/>
<path d="M199.1 169h1.7v.4h-.6v2.1h-.5v-2.1h-.6z"/>
<path d="M205.1 170.2h24.2v2.9h-.4v-2.4h-23.8z"/>
<path d="M206.9 204.5l-.3 1h.7zM206.7 203.9h.4l1.1 2.5h-.6l-.2-.6h-1l-.2 .6h-.6z"/>
<path d="M208.9 204.3v.7a.51 .51 0 0 0 .6-.4 .5 .5 0 0 0-.6-.3zM208.4 203.9h.7a.74 .74 0 0 1 .9 .5 .74 .74 0 0 1-.6 .9l.8 1.1h-.6l-.7-1v1h-.5z"/>
<path d="M210.9 204.3v.7a.43 .43 0 0 0 .7-.3 .43 .43 0 0 0-.7-.4zM210.5 203.9h.7a.83 .83 0 0 1 .9 .9 .83 .83 0 0 1-1.2 .6v1h-.4z"/>
<path d="M193.1 169.7l-.3 .9h.7zM192.9 169h.4l1.1 2.5h-.6l-.2-.5h-1l-.2 .5h-.5z"/>
<path d="M195.1 169.4v.8a.51 .51 0 0 0 .6-.4 .5 .5 0 0 0-.6-.4zM194.6 169h.7a.74 .74 0 0 1 .9 .6 .74 .74 0 0 1-.6 .9l.8 1h-.6l-.7-1v1h-.5z"/>
<path d="M197.2 169.4v.8a.43 .43 0 0 0 .6-.4 .43 .43 0 0 0-.6-.4zM196.7 169h.7a.83 .83 0 0 1 .9 1 .83 .83 0 0 1-1.1 .6v.9h-.5z"/>
<path d="M201.2 170.3a.86 .86 0 0 0 1.7 0 .86 .86 0 0 0-1.7 0zM200.8 170.3a1.34 1.34 0 0 1 2.6 0 1.34 1.34 0 0 1-2.6 0z"/>
</g>
<circle cx="158.4" cy="136.9" r="7.3" fill="none" stroke="#ed1c24" stroke-width=".24"/>
<g fill="#2e3092">
<path d="M146.4 136.7h12.1v.5h-12.1z"/>
<path d="M146.4 127.3h2.8l9.5 9.4-.3 .4-9.4-9.4h-2.6z"/>
<path d="M146.4 146.1h2.6l9.4-9.4 .3 .4-9.5 9.5h-2.8z"/>
<path d="M137 125.6l.7-.2 .7 .2 .3 .2-.3 .5a.53 .53 0 0 0-.6-.3 .53 .53 0 0 0-.5 .5l.1 .1a2.39 2.39 0 0 1 1.4 1 1.25 1.25 0 0 1-.8 1.4 1.25 1.25 0 0 1-1.6-.6l.5-.4a.62 .62 0 0 0 .7 .4 .62 .62 0 0 0 .5-.6l-.3-.3a1.14 1.14 0 0 1-1-1.6z"/>
<path d="M142.4 125.9l.9-.5 .9 .1 .3 .1v.8a1.15 1.15 0 0 0-1.7 0 1.15 1.15 0 0 0 0 1.6 1.15 1.15 0 0 0 1.7 0v.8a1.83 1.83 0 0 1-2.4-.5 1.83 1.83 0 0 1 .3-2.4z"/>
<path d="M138.5 144.3h.7l1 2.4 .9-2.4h.7l-1.4 3.5h-.4z"/>
<path d="M139 134.9h.6v2.9h1.1v.6h-1.7z"/>
<path d="M141.1 134.9h.4l2.1 2.3v-2.3h.7v3.5h-.5l-2.1-2.3v2.3h-.6z"/>
<path d="M147.7 113.8h.8l.9 2.2 .9-2.2h.8l.6 3.7h-.9l-.3-2.2-.9 2.2h-.4l-.9-2.2-.3 2.2h-.9z"/>
<path d="M160.4 113.8h2.1v.7h-1.2v.7h1.2v.8h-1.2v.8h1.2v.7h-2.1z"/>
<path d="M133 115.6h13v.7h-12.3v3h-.7z"/>
<path d="M163.7 115.6h13v3.7h-.7v-3h-12.3z"/>
<path d="M102 178.5h1.4v.4h-.9v.6h.8v.4h-.8v.7h.9v.4h-1.4z"/>
<path d="M103.7 180h.9v.4h-.9z"/>
<path d="M104.8 178.5h.5l.5 1.7 .7-1.7h.2l.6 1.7 .6-1.7h.5l-.9 2.5h-.4l-.5-1.6-.6 1.6h-.4z"/>
<path d="M115.5 178.5h1.6v.4h-.6v2.1h-.4v-2.1h-.6z"/>
<path d="M117.3 178.5h.5v2.5h-.5z"/>
<path d="M118.7 178.5h.3l.7 1.6 .7-1.6h.3l.5 2.5h-.5l-.3-1.5-.6 1.5h-.2l-.6-1.5-.3 1.5h-.5z"/>
<path d="M121.5 178.5h1.4v.4h-.9v.6h.9v.4h-.9v.7h.9v.4h-1.4z"/>
<path d="M140 126.1v1a.56 .56 0 0 0 .8-.2 .56 .56 0 0 0-.3-.8zM139.3 125.5a2.02 2.02 0 0 1 2.1 .5 1.16 1.16 0 0 1-.1 1.4 1.16 1.16 0 0 1-1.3 .3v1.2h-.7z"/>
<path d="M136.7 144.9v1a.59 .59 0 0 0 .9-.5 .59 .59 0 0 0-.9-.5zM136 144.3a1.98 1.98 0 0 1 2.1 .5 .99 .99 0 0 1-.6 1.5l1 1.5h-.8l-.9-1.4-.1 1.4h-.7z"/>
<path d="M142.8 144.9v1a.59 .59 0 0 0 .9-.5 .59 .59 0 0 0-.9-.5zM142.1 144.3a1.98 1.98 0 0 1 2.1 .5 .99 .99 0 0 1-.6 1.5l1 1.5h-.8l-.9-1.4-.1 1.4h-.7z"/>
<path d="M137 135.5v1a.56 .56 0 0 0 .8-.2 .56 .56 0 0 0-.3-.8zM136.3 134.9a2.02 2.02 0 0 1 2.1 .6 1.16 1.16 0 0 1-.1 1.3 1.16 1.16 0 0 1-1.3 .3v1.3h-.7z"/>
<path d="M152.9 115.7a1.17 1.17 0 0 0 2.3 0 1.17 1.17 0 0 0-2.3 0zM152 115.6a2.05 2.05 0 0 1 4.1 0 2.05 2.05 0 0 1-4.1 0z"/>
<path d="M157.5 114.5v2.3a1.18 1.18 0 0 0 1.5-1.1 1.18 1.18 0 0 0-1.5-1.2zM156.7 113.8a3.4 3.4 0 0 1 2.6 .5 1.9 1.9 0 0 1 .4 2.1 1.9 1.9 0 0 1-1.8 1.1h-1.2z"/>
<path d="M98.4 178.9v.8a.43 .43 0 0 0 .7-.4 .43 .43 0 0 0-.7-.4zM98 178.5h.7a.83 .83 0 0 1 .9 1 .83 .83 0 0 1-1.2 .6v.9h-.4z"/>
<path d="M100.4 178.9v.8a.51 .51 0 0 0 .6-.4 .5 .5 0 0 0-.6-.4zM99.9 178.5h.7a.74 .74 0 0 1 .9 .6 .74 .74 0 0 1-.6 .9l.8 1h-.6l-.7-1v1h-.5z"/>
<path d="M109.5 179.2l-.4 .9h.7zM109.3 178.5h.4l1 2.5h-.5l-.2-.5h-1l-.3 .5h-.5z"/>
<path d="M111.4 178.9v.8a.51 .51 0 0 0 .6-.4 .5 .5 0 0 0-.6-.4zM110.9 178.5h.8a.74 .74 0 0 1 .8 .6 .74 .74 0 0 1-.5 .9l.8 1h-.6l-.7-1-.1 1h-.5z"/>
<path d="M113.5 178.9v.8a.43 .43 0 0 0 .7-.4 .43 .43 0 0 0-.7-.4zM113 178.5h.7a.83 .83 0 0 1 1 1 .83 .83 0 0 1-1.2 .6v.9h-.5z"/>
</g>
<text font-size="5.6" fill="#1a1a1a" x="366.7" y="270">KC-01-1051</text>
<text font-size="5" fill="#1a1a1a" x="288.2" y="285.2">B</text>
<text font-size="4.2" fill="#1a1a1a" x="377.9" y="285.2">2 / 3</text>
<text font-size="4" fill="#1a1a1a" x="283.6" y="265.5">Panel B2 Base</text>
<g font-size="3.4" fill="#1a1a1a">
<text x="308.9" y="285.2">B2</text>
<text x="330.4" y="285.2">2026-11-26</text>
</g>
<g font-size="3.2" fill="#1a1a1a">
<text x="283.6" y="254.2">Part Control Drawing</text>
<text x="355.6" y="254.2">RELEASED</text>
</g>
<text font-size="3" fill="#1a1a1a" x="283.6" y="272.5">Kerbal Controller Mk1 · Main enclosure</text>
<g font-size="2.8" fill="#1a1a1a">
<text x="34.2" y="8.6">1</text>
<text x="84.2" y="8.6">2</text>
<text x="134.2" y="8.6">3</text>
<text x="184.2" y="8.6">4</text>
<text x="234.2" y="8.6">5</text>
<text x="284.2" y="8.6">6</text>
<text x="334.2" y="8.6">7</text>
<text x="384.2" y="8.6">8</text>
<text x="317.4" y="14.3">REVISIONS</text>
<text x="6.6" y="34.1">A</text>
<text x="411.6" y="34.1">A</text>
<text x="6.6" y="80.2">B</text>
<text x="411.6" y="80.2">B</text>
<text x="6.5" y="126.4">C</text>
<text x="411.5" y="126.4">C</text>
<text x="6.5" y="172.6">D</text>
<text x="411.5" y="172.6">D</text>
<text x="6.6" y="218.7">E</text>
<text x="411.6" y="218.7">E</text>
<text x="158.7" y="227.5">PRODUCTION FILE (Panel_B2_Production.ai): RED = CUT, BLUE = ENGRAVE</text>
<text x="221.6" y="244.2">KCMk1</text>
<text x="245.6" y="244.2">A3</text>
<text x="259.6" y="244.2">2:3 · mm</text>
<text x="287.6" y="244.2">J. Rostoker</text>
<text x="349.6" y="244.2">J. Kerman</text>
<text x="6.6" y="264.9">F</text>
<text x="411.6" y="264.9">F</text>
<text x="34.2" y="290.6">1</text>
<text x="84.2" y="290.6">2</text>
<text x="134.2" y="290.6">3</text>
<text x="184.2" y="290.6">4</text>
<text x="234.2" y="290.6">5</text>
<text x="284.2" y="290.6">6</text>
<text x="334.2" y="290.6">7</text>
<text x="384.2" y="290.6">8</text>
</g>
<g font-size="2.5" fill="#1a1a1a">
<text x="333.9" y="244.2">2026-11-26</text>
<text x="395.9" y="244.2">2026-11-26</text>
</g>
<g font-size="2.4" fill="#1a1a1a">
<text x="245.2" y="24.9">A</text>
<text x="253.5" y="24.9">Initial release (Fusion drawings)</text>
<text x="356.9" y="24.9">2026-06-21</text>
<text x="388.5" y="24.9">J. Kerman</text>
<text x="245.2" y="30.4">B</text>
<text x="253.5" y="30.4">KC frame; base module types; hole table</text>
<text x="357" y="30.4">2026-11-26</text>
<text x="388.5" y="30.4">J. Kerman</text>
<text x="272.6" y="233">KC-01-1050 ASSY</text>
<text x="357.5" y="233">KC-01-1051 PART</text>
</g>
<g font-size="2.1" fill="#1a1a1a">
<text x="243.8" y="19.6">REV</text>
<text x="292.8" y="19.6">DESCRIPTION</text>
<text x="360.2" y="19.6">DATE</text>
<text x="388.1" y="19.6">APPROVED</text>
</g>
<g font-size="2" fill="#1a1a1a">
<text x="225.2" y="233">DRAWING</text>
<text x="225.1" y="235.6">PACKAGE</text>
</g>
<g font-size="1.9" fill="#6b6b6b">
<text x="221.2" y="239.6">Project</text>
<text x="245.2" y="239.6">Size</text>
<text x="259.2" y="239.6">Scale / Units</text>
<text x="287.2" y="239.6">Created by</text>
<text x="349.2" y="239.6">Approved by</text>
<text x="283.2" y="248.6">Document type</text>
<text x="355.2" y="248.6">Document status</text>
<text x="283.2" y="258.6">Title</text>
<text x="355.2" y="258.6">DWG No.</text>
<text x="283.2" y="278.6">Rev.</text>
<text x="299.2" y="278.6">Panel</text>
<text x="325.2" y="278.6">Date of issue</text>
<text x="355.2" y="278.6">Sheet</text>
</g>
<g font-size="1.7" fill="#6b6b6b">
<text x="275.5" y="235.7">Assembly Drawing</text>
<text x="359.6" y="235.7">Part Control Drawing</text>
</g>
</svg>
